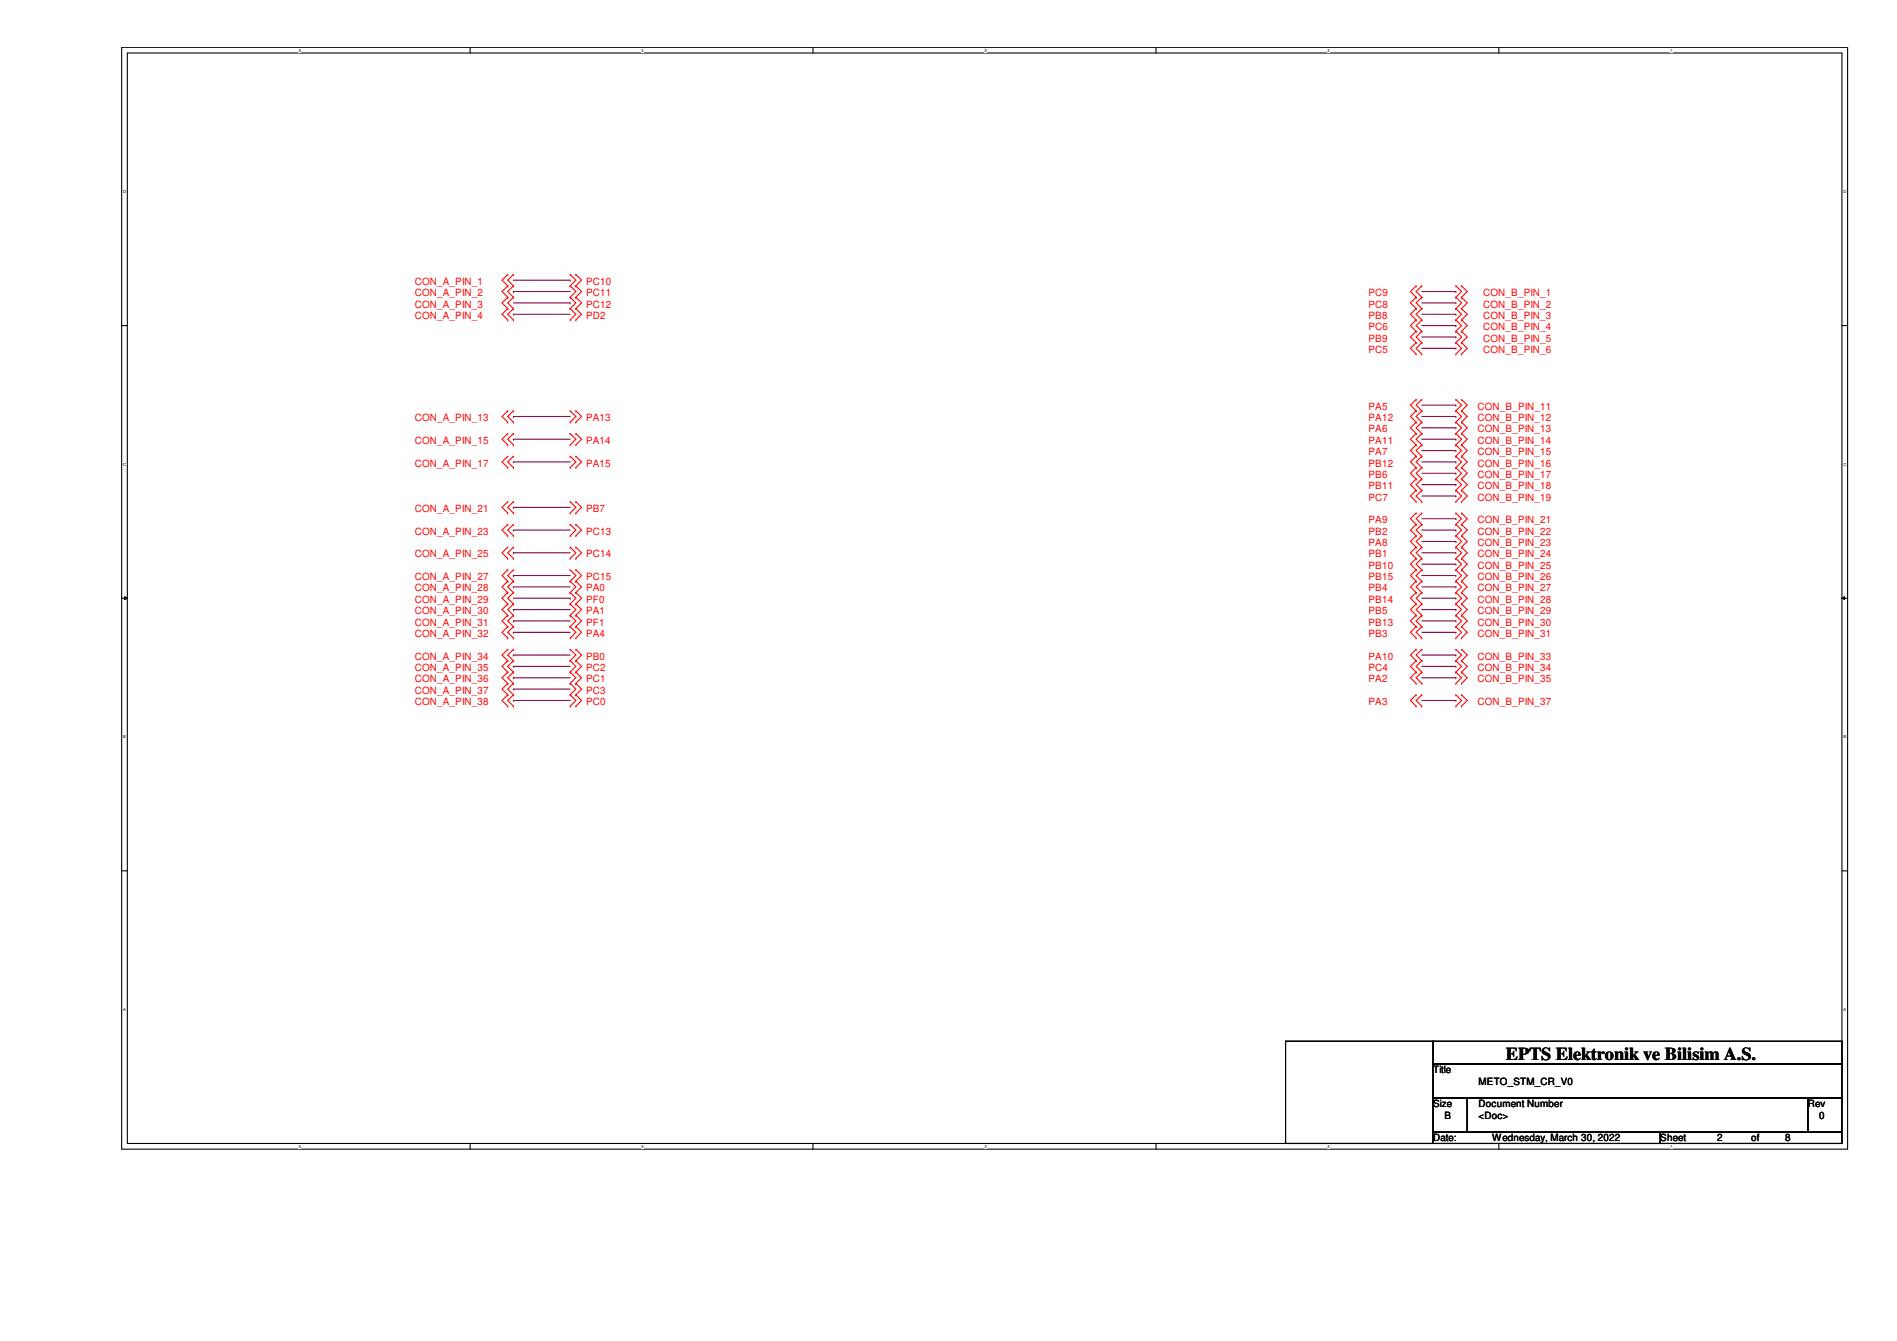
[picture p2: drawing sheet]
<svg xmlns="http://www.w3.org/2000/svg" width="297mm" height="210mm" viewBox="0 0 297 210" stroke-linecap="round" stroke-linejoin="round" font-family="sans-serif">
<path d="M19.1 7.4h270.2v172.5h-270.2zM19.9 8.3h268.5v170.7h-268.5z" fill="none" stroke="#000" stroke-width=".17"/>
<g fill="#fff">
<path d="M46.8 7.5h.3v.8h-.3z"/>
<path d="M46.8 179.1h.3v.7h-.3z"/>
</g>
<path d="M73.6 7.4v.9M73.6 179v.9" fill="none" stroke="#000" stroke-width=".17"/>
<g fill="#fff">
<path d="M100.5 7.5h.3v.8h-.3z"/>
<path d="M100.5 179.1h.3v.7h-.3z"/>
</g>
<path d="M127.3 7.4v.9M127.3 179v.9" fill="none" stroke="#000" stroke-width=".17"/>
<g fill="#fff">
<path d="M154.1 7.5h.4v.8h-.4z"/>
<path d="M154.1 179.1h.4v.7h-.4z"/>
</g>
<path d="M181 7.4v.9M181 179v.9" fill="none" stroke="#000" stroke-width=".17"/>
<g fill="#fff">
<path d="M207.9 7.5h.3v.8h-.3z"/>
<path d="M207.9 179.1h.3v.7h-.3z"/>
</g>
<path d="M234.7 7.4v.9M234.7 179v.9" fill="none" stroke="#000" stroke-width=".17"/>
<g fill="#fff">
<path d="M261.5 7.5h.4v.8h-.4z"/>
<path d="M261.5 179.1h.4v.7h-.4z"/>
<path d="M19.3 29.6h.5v.8h-.5z"/>
<path d="M288.7 29.6h.4v.8h-.4z"/>
<path d="M19.3 72.3h.5v.7h-.5z"/>
<path d="M288.7 72.3h.4v.7h-.4z"/>
</g>
<path d="M19.1 51h.8M288.4 51h.9" fill="none" stroke="#000" stroke-width=".17"/>
<g fill="#fff">
<path d="M19.3 115h.4v.7h-.4z"/>
<path d="M288.7 115h.4v.7h-.4z"/>
</g>
<path d="M19.1 93.6h.8M288.4 93.6h.9" fill="none" stroke="#000" stroke-width=".17"/>
<path d="M19.5 93.4l.4 .2-.4 .3zM288.4 93.6l.4-.2v.5z" fill="#000"/>
<path d="M19.5 93.4l.4 .2-.4 .3zM288.4 93.6l.4-.2v.5z" fill="none" stroke="#000" stroke-width=".16"/>
<g fill="#fff">
<path d="M19.3 157.6h.4v.8h-.4z"/>
<path d="M288.7 157.6h.4v.8h-.4z"/>
</g>
<path d="M19.1 136.3h.8M288.4 136.3h.9M201.3 163h23.1v16h-23.1zM224.4 163h64v3.5h-64zM224.4 166.5h64v5.4h-64zM224.4 171.9h5.3v5.3h-5.3zM224.4 177.2h35.6v1.8h-35.6zM229.7 171.9h53.4v5.3h-53.4zM260 177.2h28.4v1.8h-28.4zM283.1 171.9h5.3v5.3h-5.3z" fill="none" stroke="#000" stroke-width=".17"/>
<g fill="none" stroke="#f00" stroke-width=".17">
<path d="M79.5 43h.1M79.5 44.7h.1M79.5 46.5h.1M79.5 48.3h.1M79.5 50.1h.1M79.5 43l-.9 .9 .9 .8M79.5 44.7l-.9 .9 .9 .9M79.5 46.5l-.9 .9 .9 .9M79.5 48.3l-.9 .9 .9 .9M80.4 43h.1M80.4 44.7h.1M80.4 46.5h.1"/>
<path d="M80.4 48.3h.1M80.4 50.1h.1M80.4 43l-.9 .9 .9 .8M80.4 44.7l-.9 .9 .9 .9M80.4 46.5l-.9 .9 .9 .9M80.4 48.3l-.9 .9 .9 .9M89.3 43h.1M89.3 44.7h.1M89.3 46.5h.1M89.3 48.3h.1M89.3 50.1h.1M89.3 43l.9 .9-.9 .8"/>
<path d="M89.3 44.7l.9 .9-.9 .9M89.3 46.5l.9 .9-.9 .9M89.3 48.3l.9 .9-.9 .9M90.2 43h.1M90.2 44.7h.1M90.2 46.5h.1M90.2 48.3h.1M90.2 50.1h.1M90.2 43l.9 .9-.9 .8M90.2 44.7l.9 .9-.9 .9M90.2 46.5l.9 .9-.9 .9M90.2 48.3l.9 .9-.9 .9"/>
<path d="M221.7 44.7h.1M221.7 46.5h.1M221.7 48.3h.1M221.7 50.1h.1M221.7 51.9h.1M221.7 53.6h.1M221.7 55.4h.1M221.7 53.6l-.8 .9 .8 .9M221.7 44.7l-.8 .9 .8 .9M221.7 46.5l-.8 .9 .8 .9M221.7 48.3l-.8 .9 .8 .9M221.7 50.1l-.8 .9 .8 .9"/>
<path d="M221.7 51.9l-.8 .8 .8 .9M222.6 44.7h.1M222.6 46.5h.1M222.6 48.3h.1M222.6 50.1h.1M222.6 51.9h.1M222.6 53.6h.1M222.6 55.4h.1M222.6 51.9l-.9 .8 .9 .9M222.6 53.6l-.9 .9 .9 .9M222.6 44.7l-.9 .9 .9 .9M222.6 46.5l-.9 .9 .9 .9"/>
<path d="M222.6 48.3l-.9 .9 .9 .9M222.6 50.1l-.9 .9 .9 .9M228 44.7h.1M228 46.5h.1M228 48.3h.1M228 50.1h.1M228 51.9h.1M228 53.6h.1M228 55.4h.1M228 44.7l.9 .9-.9 .9M228 46.5l.9 .9-.9 .9M228 48.3l.9 .9-.9 .9"/>
<path d="M228 50.1l.9 .9-.9 .9M228 51.9l.9 .8-.9 .9M228 53.6l.9 .9-.9 .9M228.9 44.7h.1M228.9 46.5h.1M228.9 48.3h.1M228.9 50.1h.1M228.9 51.9h.1M228.9 53.6h.1M228.9 55.4h.1M228.9 44.7l.8 .9-.8 .9M228.9 46.5l.8 .9-.8 .9"/>
<path d="M228.9 48.3l.8 .9-.8 .9M228.9 50.1l.8 .9-.8 .9M228.9 51.9l.8 .8-.8 .9M228.9 53.6l.8 .9-.8 .9M79.5 64.3h.1M79.5 66.1h.1M79.5 67.9h.1M79.5 69.6h.1M79.5 71.4h.1M79.5 73.2h.1M79.5 78.5h.1M79.5 64.3l-.9 .9 .9 .9"/>
<path d="M79.5 67.9l-.9 .8 .9 .9M79.5 71.4l-.9 .9 .9 .9M79.5 78.5l-.9 .9 .9 .9M80.4 64.3h.1M80.4 66.1h.1M80.4 67.9h.1M80.4 69.6h.1M80.4 71.4h.1M80.4 73.2h.1M80.4 78.5h.1M80.4 64.3l-.9 .9 .9 .9M80.4 67.9l-.9 .8 .9 .9"/>
<path d="M80.4 71.4l-.9 .9 .9 .9M80.4 78.5l-.9 .9 .9 .9M89.3 64.3h.1M89.3 66.1h.1M89.3 71.4h.1M89.3 73.2h.1M89.3 67.9h.1M89.3 69.6h.1M89.3 78.5h.1M89.3 78.5l.9 .9-.9 .9M89.3 67.9l.9 .8-.9 .9M89.3 71.4l.9 .9-.9 .9"/>
<path d="M89.3 64.3l.9 .9-.9 .9M90.2 64.3h.1M90.2 66.1h.1M90.2 71.4h.1M90.2 73.2h.1M90.2 67.9h.1M90.2 69.6h.1M90.2 78.5h.1M90.2 78.5l.9 .9-.9 .9M90.2 64.3l.9 .9-.9 .9M90.2 71.4l.9 .9-.9 .9M90.2 67.9l.9 .8-.9 .9"/>
<path d="M221.7 62.5h.1M221.7 64.3h.1M221.7 66.1h.1M221.7 67.9h.1M221.7 69.6h.1M221.7 71.4h.1M221.7 73.2h.1M221.7 75h.1M221.7 76.7h.1M221.7 78.5h.1M221.7 62.5l-.8 .9 .8 .9M221.7 71.4l-.8 .9 .8 .9"/>
<path d="M221.7 73.2l-.8 .9 .8 .9M221.7 75l-.8 .9 .8 .8M221.7 76.7l-.8 .9 .8 .9M221.7 64.3l-.8 .9 .8 .9M221.7 66.1l-.8 .9 .8 .9M221.7 67.9l-.8 .8 .8 .9M221.7 69.6l-.8 .9 .8 .9M222.6 62.5h.1M222.6 64.3h.1M222.6 66.1h.1M222.6 67.9h.1M222.6 69.6h.1"/>
<path d="M222.6 71.4h.1M222.6 73.2h.1M222.6 75h.1M222.6 76.7h.1M222.6 78.5h.1M222.6 69.6l-.9 .9 .9 .9M222.6 71.4l-.9 .9 .9 .9M222.6 73.2l-.9 .9 .9 .9M222.6 75l-.9 .9 .9 .8M222.6 76.7l-.9 .9 .9 .9M222.6 66.1l-.9 .9 .9 .9M222.6 67.9l-.9 .8 .9 .9"/>
<path d="M222.6 62.5l-.9 .9 .9 .9M222.6 64.3l-.9 .9 .9 .9M228 62.5h.1M228 64.3h.1M228 66.1h.1M228 67.9h.1M228 69.6h.1M228 71.4h.1M228 73.2h.1M228 75h.1M228 76.7h.1M228 78.5h.1"/>
<path d="M228 62.5l.9 .9-.9 .9M228 64.3l.9 .9-.9 .9M228 66.1l.9 .9-.9 .9M228 67.9l.9 .8-.9 .9M228 69.6l.9 .9-.9 .9M228 71.4l.9 .9-.9 .9M228 73.2l.9 .9-.9 .9M228 75l.9 .9-.9 .8M228 76.7l.9 .9-.9 .9M228.9 62.5h.1M228.9 64.3h.1M228.9 66.1h.1"/>
<path d="M228.9 67.9h.1M228.9 69.6h.1M228.9 71.4h.1M228.9 73.2h.1M228.9 75h.1M228.9 76.7h.1M228.9 78.5h.1M228.9 62.5l.8 .9-.8 .9M228.9 64.3l.8 .9-.8 .9M228.9 66.1l.8 .9-.8 .9M228.9 67.9l.8 .8-.8 .9M228.9 69.6l.8 .9-.8 .9"/>
<path d="M228.9 71.4l.8 .9-.8 .9M228.9 73.2l.8 .9-.8 .9M228.9 75l.8 .9-.8 .8M228.9 76.7l.8 .9-.8 .9M79.5 80.3h.1M79.5 82.1h.1M79.5 83.9h.1M79.5 85.6h.1M79.5 87.4h.1M79.5 89.2h.1M79.5 91h.1M79.5 92.8h.1"/>
<path d="M79.5 94.5h.1M79.5 96.3h.1M79.5 98.1h.1M79.5 99.9h.1M79.5 82.1l-.9 .9 .9 .9M79.5 85.6l-.9 .9 .9 .9M79.5 89.2l-.9 .9 .9 .9M79.5 91l-.9 .9 .9 .9M79.5 92.8l-.9 .8 .9 .9M79.5 94.5l-.9 .9 .9 .9M79.5 96.3l-.9 .9 .9 .9M79.5 98.1l-.9 .9 .9 .9"/>
<path d="M80.4 80.3h.1M80.4 82.1h.1M80.4 83.9h.1M80.4 85.6h.1M80.4 87.4h.1M80.4 89.2h.1M80.4 91h.1M80.4 92.8h.1M80.4 94.5h.1M80.4 96.3h.1M80.4 98.1h.1M80.4 99.9h.1"/>
<path d="M80.4 82.1l-.9 .9 .9 .9M80.4 85.6l-.9 .9 .9 .9M80.4 89.2l-.9 .9 .9 .9M80.4 91l-.9 .9 .9 .9M80.4 92.8l-.9 .8 .9 .9M80.4 94.5l-.9 .9 .9 .9M80.4 96.3l-.9 .9 .9 .9M80.4 98.1l-.9 .9 .9 .9M89.3 80.3h.1M89.3 82.1h.1M89.3 83.9h.1M89.3 85.6h.1"/>
<path d="M89.3 87.4h.1M89.3 89.2h.1M89.3 91h.1M89.3 92.8h.1M89.3 94.5h.1M89.3 96.3h.1M89.3 98.1h.1M89.3 99.9h.1M89.3 82.1l.9 .9-.9 .9M89.3 89.2l.9 .9-.9 .9M89.3 92.8l.9 .8-.9 .9M89.3 85.6l.9 .9-.9 .9"/>
<path d="M89.3 91l.9 .9-.9 .9M89.3 94.5l.9 .9-.9 .9M89.3 96.3l.9 .9-.9 .9M89.3 98.1l.9 .9-.9 .9M90.2 80.3h.1M90.2 82.1h.1M90.2 83.9h.1M90.2 85.6h.1M90.2 87.4h.1M90.2 89.2h.1M90.2 91h.1M90.2 92.8h.1"/>
<path d="M90.2 94.5h.1M90.2 96.3h.1M90.2 98.1h.1M90.2 99.9h.1M90.2 91l.9 .9-.9 .9M90.2 94.5l.9 .9-.9 .9M90.2 82.1l.9 .9-.9 .9M90.2 85.6l.9 .9-.9 .9M90.2 89.2l.9 .9-.9 .9M90.2 92.8l.9 .8-.9 .9M90.2 96.3l.9 .9-.9 .9M90.2 98.1l.9 .9-.9 .9"/>
<path d="M221.7 80.3h.1M221.7 82.1h.1M221.7 83.9h.1M221.7 85.6h.1M221.7 87.4h.1M221.7 89.2h.1M221.7 91h.1M221.7 92.8h.1M221.7 94.5h.1M221.7 98.1h.1M221.7 99.9h.1M221.7 96.3h.1"/>
<path d="M221.7 80.3l-.8 .9 .8 .9M221.7 82.1l-.8 .9 .8 .9M221.7 83.9l-.8 .9 .8 .8M221.7 85.6l-.8 .9 .8 .9M221.7 89.2l-.8 .9 .8 .9M221.7 91l-.8 .9 .8 .9M221.7 92.8l-.8 .8 .8 .9M221.7 94.5l-.8 .9 .8 .9M221.7 98.1l-.8 .9 .8 .9M221.7 87.4l-.8 .9 .8 .9M221.7 96.3l-.8 .9 .8 .9M222.6 80.3h.1"/>
<path d="M222.6 82.1h.1M222.6 83.9h.1M222.6 85.6h.1M222.6 87.4h.1M222.6 89.2h.1M222.6 91h.1M222.6 92.8h.1M222.6 94.5h.1M222.6 98.1h.1M222.6 99.9h.1M222.6 96.3h.1M222.6 80.3l-.9 .9 .9 .9"/>
<path d="M222.6 82.1l-.9 .9 .9 .9M222.6 83.9l-.9 .9 .9 .8M222.6 87.4l-.9 .9 .9 .9M222.6 89.2l-.9 .9 .9 .9M222.6 91l-.9 .9 .9 .9M222.6 92.8l-.9 .8 .9 .9M222.6 94.5l-.9 .9 .9 .9M222.6 96.3l-.9 .9 .9 .9M222.6 98.1l-.9 .9 .9 .9M222.6 85.6l-.9 .9 .9 .9M228 80.3h.1M228 82.1h.1"/>
<path d="M228 83.9h.1M228 85.6h.1M228 87.4h.1M228 89.2h.1M228 91h.1M228 92.8h.1M228 94.5h.1M228 96.3h.1M228 98.1h.1M228 99.9h.1M228 80.3l.9 .9-.9 .9M228 82.1l.9 .9-.9 .9"/>
<path d="M228 83.9l.9 .9-.9 .8M228 85.6l.9 .9-.9 .9M228 87.4l.9 .9-.9 .9M228 89.2l.9 .9-.9 .9M228 91l.9 .9-.9 .9M228 92.8l.9 .8-.9 .9M228 94.5l.9 .9-.9 .9M228 96.3l.9 .9-.9 .9M228 98.1l.9 .9-.9 .9M228.9 80.3h.1M228.9 82.1h.1M228.9 83.9h.1"/>
<path d="M228.9 85.6h.1M228.9 87.4h.1M228.9 89.2h.1M228.9 91h.1M228.9 92.8h.1M228.9 94.5h.1M228.9 96.3h.1M228.9 98.1h.1M228.9 99.9h.1M228.9 80.3l.8 .9-.8 .9M228.9 82.1l.8 .9-.8 .9M228.9 83.9l.8 .9-.8 .8"/>
<path d="M228.9 85.6l.8 .9-.8 .9M228.9 87.4l.8 .9-.8 .9M228.9 89.2l.8 .9-.8 .9M228.9 91l.8 .9-.8 .9M228.9 92.8l.8 .8-.8 .9M228.9 94.5l.8 .9-.8 .9M228.9 96.3l.8 .9-.8 .9M228.9 98.1l.8 .9-.8 .9M79.5 101.6h.1M79.5 103.4h.1M79.5 105.2h.1M79.5 107h.1"/>
<path d="M79.5 108.8h.1M79.5 110.5h.1M79.5 101.6l-.9 .9 .9 .9M79.5 103.4l-.9 .9 .9 .9M79.5 105.2l-.9 .9 .9 .9M79.5 107l-.9 .9 .9 .9M79.5 108.8l-.9 .8 .9 .9M80.4 101.6h.1M80.4 103.4h.1M80.4 105.2h.1M80.4 107h.1M80.4 108.8h.1"/>
<path d="M80.4 110.5h.1M80.4 101.6l-.9 .9 .9 .9M80.4 103.4l-.9 .9 .9 .9M80.4 105.2l-.9 .9 .9 .9M80.4 107l-.9 .9 .9 .9M80.4 108.8l-.9 .8 .9 .9M89.3 101.6h.1M89.3 103.4h.1M89.3 105.2h.1M89.3 107h.1M89.3 108.8h.1M89.3 110.5h.1"/>
<path d="M89.3 101.6l.9 .9-.9 .9M89.3 103.4l.9 .9-.9 .9M89.3 105.2l.9 .9-.9 .9M89.3 107l.9 .9-.9 .9M89.3 108.8l.9 .8-.9 .9M90.2 101.6h.1M90.2 103.4h.1M90.2 105.2h.1M90.2 107h.1M90.2 108.8h.1M90.2 110.5h.1M90.2 101.6l.9 .9-.9 .9"/>
<path d="M90.2 103.4l.9 .9-.9 .9M90.2 105.2l.9 .9-.9 .9M90.2 107l.9 .9-.9 .9M90.2 108.8l.9 .8-.9 .9M221.7 101.6h.1M221.7 103.4h.1M221.7 105.2h.1M221.7 107h.1M221.7 108.8h.1M221.7 110.5h.1M221.7 101.6l-.8 .9 .8 .9M221.7 103.4l-.8 .9 .8 .9"/>
<path d="M221.7 105.2l-.8 .9 .8 .9M221.7 108.8l-.8 .8 .8 .9M222.6 101.6h.1M222.6 103.4h.1M222.6 105.2h.1M222.6 107h.1M222.6 108.8h.1M222.6 110.5h.1M222.6 101.6l-.9 .9 .9 .9M222.6 103.4l-.9 .9 .9 .9M222.6 105.2l-.9 .9 .9 .9M222.6 108.8l-.9 .8 .9 .9"/>
<path d="M228 101.6h.1M228 103.4h.1M228 105.2h.1M228 107h.1M228 108.8h.1M228 110.5h.1M228 101.6l.9 .9-.9 .9M228 103.4l.9 .9-.9 .9M228 105.2l.9 .9-.9 .9M228 108.8l.9 .8-.9 .9M228.9 101.6h.1M228.9 103.4h.1"/>
<path d="M228.9 105.2h.1M228.9 107h.1M228.9 108.8h.1M228.9 110.5h.1M228.9 101.6l.8 .9-.8 .9M228.9 103.4l.8 .9-.8 .9M228.9 105.2l.8 .9-.8 .9M228.9 108.8l.8 .8-.8 .9"/>
</g>
<g fill="none" stroke="#800040" stroke-width=".17">
<path d="M80.4 45.6h.1M80.4 49.2h.1M80.4 43.9h8.9M80.4 45.6h8.9M80.4 47.4h8.9M80.4 49.2h8.9M89.3 43.9h.1M89.3 47.4h.1M222.6 45.6h5.4M222.6 47.4h5.4M222.6 49.2h5.4M222.6 51h5.4"/>
<path d="M222.6 52.7h5.4M222.6 54.5h5.4M228 45.6h.1M228 47.4h.1M228 49.2h.1M228 51h.1M228 52.7h.1M228 54.5h.1M80.4 65.2h.1M80.4 68.7h.1M80.4 72.3h.1M80.4 79.4h.1"/>
<path d="M80.4 65.2h8.9M80.4 68.7h8.9M80.4 72.3h8.9M80.4 79.4h8.9M222.6 65.2h5.4M222.6 68.7h5.4M222.6 72.3h5.4M222.6 63.4h5.4M222.6 67h5.4M222.6 70.5h5.4M222.6 74.1h5.4M222.6 75.9h5.4"/>
<path d="M222.6 77.6h5.4M228 63.4h.1M228 65.2h.1M228 67h.1M228 68.7h.1M228 70.5h.1M228 72.3h.1M228 74.1h.1M228 75.9h.1M228 77.6h.1M80.4 83h.1M80.4 86.5h.1"/>
<path d="M80.4 90.1h.1M80.4 91.9h.1M80.4 95.4h.1M80.4 97.2h.1M80.4 99h.1M80.4 83h8.9M80.4 86.5h8.9M80.4 90.1h8.9M80.4 91.9h8.9M80.4 93.6h8.9M80.4 95.4h8.9M80.4 97.2h8.9"/>
<path d="M80.4 99h8.9M89.3 93.6h.1M222.6 83h5.4M222.6 86.5h5.4M222.6 90.1h5.4M222.6 91.9h5.4M222.6 93.6h5.4M222.6 95.4h5.4M222.6 97.2h5.4M222.6 99h5.4M222.6 81.2h5.4M222.6 84.8h5.4"/>
<path d="M222.6 88.3h5.4M228 81.2h.1M228 83h.1M228 84.8h.1M228 86.5h.1M228 88.3h.1M228 90.1h.1M228 91.9h.1M228 93.6h.1M228 95.4h.1M228 97.2h.1M228 99h.1"/>
<path d="M80.4 102.5h.1M80.4 104.3h.1M80.4 106.1h.1M80.4 107.9h.1M80.4 109.6h.1M80.4 102.5h8.9M80.4 104.3h8.9M80.4 106.1h8.9M80.4 107.9h8.9M80.4 109.6h8.9M222.6 102.5h5.4M222.6 104.3h5.4"/>
<path d="M222.6 106.1h5.4M222.6 109.6h5.4M228 102.5h.1M228 104.3h.1M228 106.1h.1M228 109.6h.1"/>
</g>
<text font-size="2.8" x="235.8" y="165.9">EPTS Elektronik ve Bilisim A.S.</text>
<g font-size="1.6" fill="#f00">
<text x="64.9" y="44.6">CON_A_PIN_1</text>
<text x="64.9" y="46.4">CON_A_PIN_2</text>
<text x="91.8" y="44.6">PC10</text>
<text x="91.8" y="46.4">PC11</text>
<text x="214.3" y="46.4">PC9</text>
<text x="232.2" y="46.4">CON_B_PIN_1</text>
<text x="64.9" y="48.1">CON_A_PIN_3</text>
<text x="64.9" y="49.9">CON_A_PIN_4</text>
<text x="91.8" y="48.1">PC12</text>
<text x="91.8" y="49.9">PD2</text>
<text x="214.3" y="48.1">PC8</text>
<text x="214.3" y="49.9">PB8</text>
<text x="214.3" y="51.7">PC6</text>
<text x="214.3" y="53.5">PB9</text>
<text x="232.2" y="48.1">CON_B_PIN_2</text>
<text x="232.2" y="49.9">CON_B_PIN_3</text>
<text x="232.2" y="51.7">CON_B_PIN_4</text>
<text x="232.2" y="53.5">CON_B_PIN_5</text>
<text x="214.3" y="55.2">PC5</text>
<text x="232.2" y="55.2">CON_B_PIN_6</text>
<text x="64.9" y="65.9">CON_A_PIN_13</text>
<text x="91.8" y="65.9">PA13</text>
<text x="214.3" y="64.1">PA5</text>
<text x="214.3" y="65.9">PA12</text>
<text x="231.4" y="64.1">CON_B_PIN_11</text>
<text x="231.4" y="65.9">CON_B_PIN_12</text>
<text x="64.9" y="69.5">CON_A_PIN_15</text>
<text x="91.8" y="69.5">PA14</text>
<text x="214.3" y="67.7">PA6</text>
<text x="214.3" y="69.5">PA11</text>
<text x="214.3" y="71.2">PA7</text>
<text x="231.4" y="67.7">CON_B_PIN_13</text>
<text x="231.4" y="69.5">CON_B_PIN_14</text>
<text x="231.4" y="71.2">CON_B_PIN_15</text>
<text x="64.9" y="73">CON_A_PIN_17</text>
<text x="91.8" y="73">PA15</text>
<text x="214.3" y="73">PB12</text>
<text x="214.3" y="74.8">PB6</text>
<text x="214.3" y="76.6">PB11</text>
<text x="231.4" y="73">CON_B_PIN_16</text>
<text x="231.4" y="74.8">CON_B_PIN_17</text>
<text x="231.4" y="76.6">CON_B_PIN_18</text>
<text x="64.9" y="80.1">CON_A_PIN_21</text>
<text x="64.9" y="83.7">CON_A_PIN_23</text>
<text x="91.8" y="80.1">PB7</text>
<text x="91.8" y="83.7">PC13</text>
<text x="214.3" y="78.4">PC7</text>
<text x="214.3" y="81.9">PA9</text>
<text x="214.3" y="83.7">PB2</text>
<text x="231.4" y="78.4">CON_B_PIN_19</text>
<text x="231.4" y="81.9">CON_B_PIN_21</text>
<text x="231.4" y="83.7">CON_B_PIN_22</text>
<text x="64.9" y="87.2">CON_A_PIN_25</text>
<text x="91.8" y="87.2">PC14</text>
<text x="214.3" y="85.5">PA8</text>
<text x="214.3" y="87.2">PB1</text>
<text x="214.3" y="89">PB10</text>
<text x="231.4" y="85.5">CON_B_PIN_23</text>
<text x="231.4" y="87.2">CON_B_PIN_24</text>
<text x="231.4" y="89">CON_B_PIN_25</text>
<text x="64.9" y="90.8">CON_A_PIN_27</text>
<text x="64.9" y="92.6">CON_A_PIN_28</text>
<text x="64.9" y="94.4">CON_A_PIN_29</text>
<text x="91.8" y="90.8">PC15</text>
<text x="91.8" y="92.6">PA0</text>
<text x="91.8" y="94.4">PF0</text>
<text x="214.3" y="90.8">PB15</text>
<text x="214.3" y="92.6">PB4</text>
<text x="214.3" y="94.4">PB14</text>
<text x="231.4" y="90.8">CON_B_PIN_26</text>
<text x="231.4" y="92.6">CON_B_PIN_27</text>
<text x="231.4" y="94.4">CON_B_PIN_28</text>
<text x="64.9" y="96.1">CON_A_PIN_30</text>
<text x="64.9" y="97.9">CON_A_PIN_31</text>
<text x="64.9" y="99.7">CON_A_PIN_32</text>
<text x="91.8" y="96.1">PA1</text>
<text x="91.8" y="97.9">PF1</text>
<text x="91.8" y="99.7">PA4</text>
<text x="214.3" y="99.7">PB3</text>
<text x="214.3" y="97.9">PB13</text>
<text x="214.3" y="96.1">PB5</text>
<text x="231.4" y="96.1">CON_B_PIN_29</text>
<text x="231.4" y="97.9">CON_B_PIN_30</text>
<text x="231.4" y="99.7">CON_B_PIN_31</text>
<text x="64.9" y="103.3">CON_A_PIN_34</text>
<text x="64.9" y="105">CON_A_PIN_35</text>
<text x="64.9" y="106.8">CON_A_PIN_36</text>
<text x="91.8" y="103.3">PB0</text>
<text x="91.8" y="105">PC2</text>
<text x="91.8" y="106.8">PC1</text>
<text x="214.3" y="103.3">PA10</text>
<text x="214.3" y="105">PC4</text>
<text x="214.3" y="106.8">PA2</text>
<text x="231.4" y="103.3">CON_B_PIN_33</text>
<text x="231.4" y="105">CON_B_PIN_34</text>
<text x="231.4" y="106.8">CON_B_PIN_35</text>
<text x="64.9" y="108.6">CON_A_PIN_37</text>
<text x="64.9" y="110.4">CON_A_PIN_38</text>
<text x="91.8" y="108.6">PC3</text>
<text x="91.8" y="110.4">PC0</text>
<text x="214.3" y="110.4">PA3</text>
<text x="231.4" y="110.4">CON_B_PIN_37</text>
</g>
<g font-size="1.6">
<text x="224.4" y="168">Title</text>
<text x="224.4" y="173.3">Size</text>
<text x="231.5" y="173.3">Document Number</text>
<text x="231.5" y="169.8">METO_STM_CR_V0</text>
<text x="283.1" y="173.3">Rev</text>
<text x="224.4" y="178.6">Date:</text>
<text x="226.2" y="175.1">B</text>
<text x="231.5" y="175.1">&lt;Doc&gt;</text>
<text x="233.6" y="178.6">Wednesday, March 30, 2022</text>
<text x="260" y="178.6">Sheet</text>
<text x="268.9" y="178.6">2</text>
<text x="274.2" y="178.6">of</text>
<text x="279.5" y="178.6">8</text>
<text x="284.9" y="175.1">0</text>
</g>
<g font-size=".6">
<text x="46.8" y="8.1">5</text>
<text x="100.5" y="8.1">4</text>
<text x="154.1" y="8.1">3</text>
<text x="207.9" y="8.1">2</text>
<text x="261.5" y="8.1">1</text>
<text x="19.3" y="30.2">D</text>
<text x="288.7" y="30.2">D</text>
<text x="19.3" y="72.9">C</text>
<text x="288.7" y="72.9">C</text>
<text x="19.3" y="115.6">B</text>
<text x="288.7" y="115.6">B</text>
<text x="19.3" y="158.2">A</text>
<text x="288.7" y="158.2">A</text>
<text x="46.8" y="179.7">5</text>
<text x="100.5" y="179.7">4</text>
<text x="154.1" y="179.7">3</text>
<text x="207.9" y="179.7">2</text>
<text x="261.5" y="179.7">1</text>
</g>
</svg>
